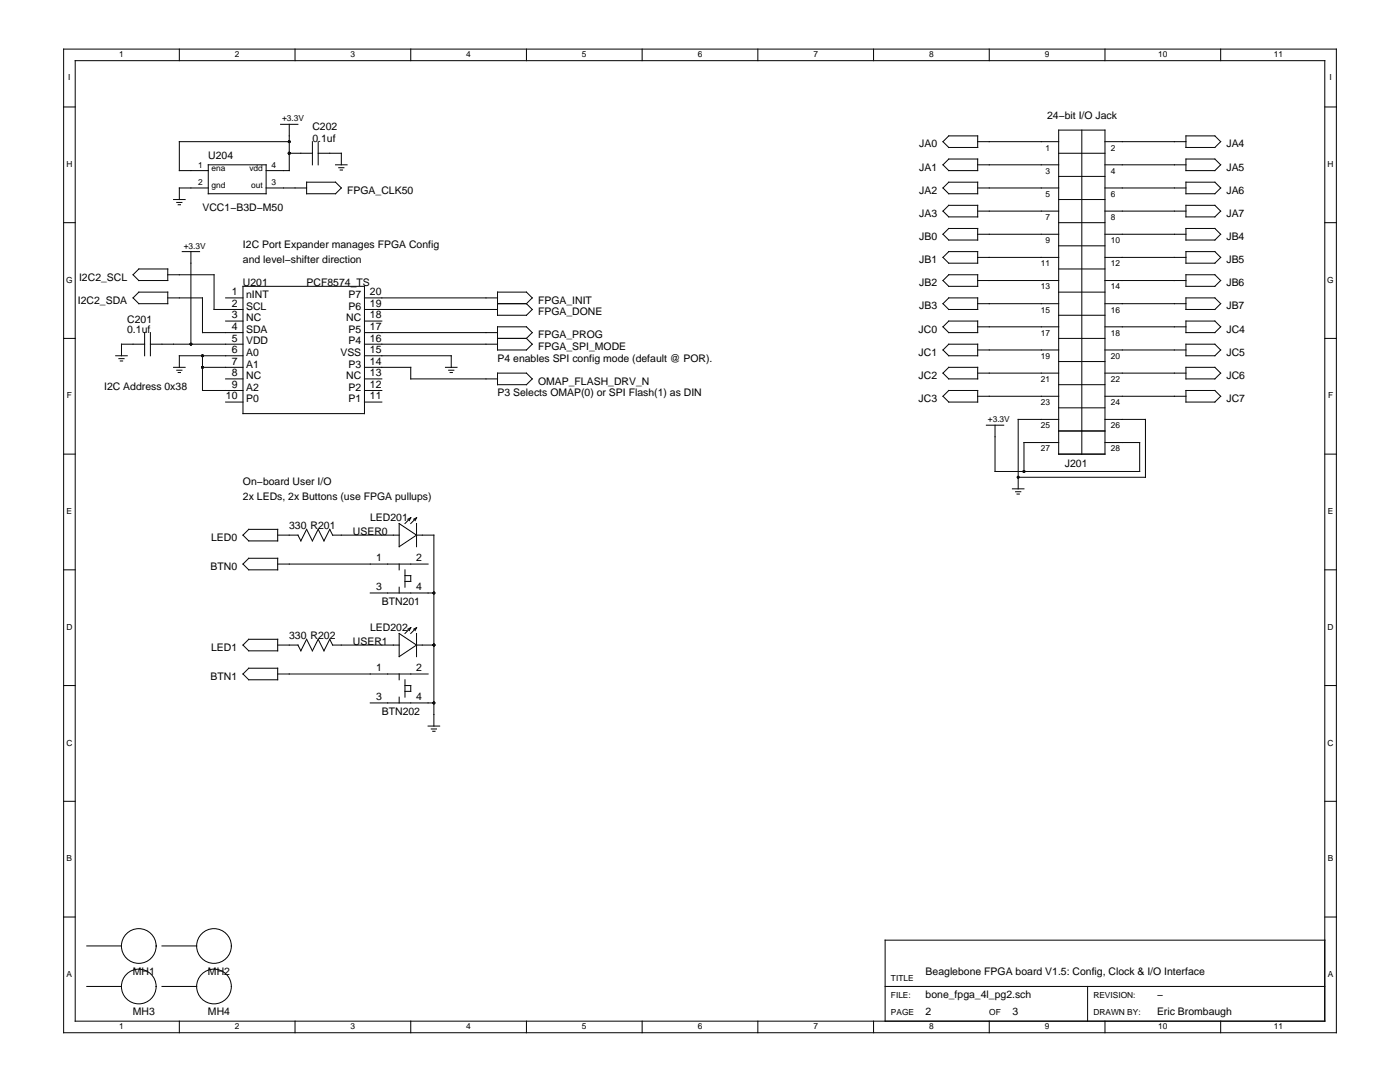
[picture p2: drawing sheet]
<svg xmlns="http://www.w3.org/2000/svg" width="279mm" height="216mm" viewBox="0 0 279 216" stroke-linecap="round" stroke-linejoin="round" font-family="sans-serif">
<g fill="none" stroke="#000" stroke-width=".2">
<path d="M12.7 9.8h254v196.3h-254zM15 12.1h249.4v191.7h-249.4zM35.8 9.8v2.3M58.9 9.8v2.3M82 9.8v2.3M105.1 9.8v2.3M128.2 9.8v2.3M151.2 9.8v2.3M174.3 9.8v2.3M197.4 9.8v2.3M220.5 9.8v2.3M243.6 9.8v2.3"/>
<path d="M12.7 21.3h2.3M34.6 39.8h2.3M41.6 37.5h-5.8v2.3M41.6 32.9h11.5v5.8h-11.5zM53.1 37.5h8.1M56 24.8h3.5M57.7 28.3h-21.9v5.7h5.8M57.7 24.8v9.2h-4.6M57.7 30.6h4.6M61.2 36.4h5.8l1.1 1.1-1.1 1.2h-5.8zM62.3 28.3v4.6M63.5 30.6h4.6v2.3"/>
<path d="M63.5 28.3v4.6M67 32.9h2.3M67.6 33.5h1M67.9 33.9h.4M188.2 32.9l1.1-1.2h5.8v2.3h-5.8zM188.2 37.5l1.1-1.1h5.8v2.3h-5.8zM188.2 28.3l1.1-1.2h5.8v2.3h-5.8zM195.1 37.5h16.2M195.1 32.9h16.2M195.1 28.3h16.2M211.3 26h9.2v64.6h-9.2zM211.3 39.8h9.2"/>
<path d="M211.3 30.6h9.2M211.3 35.2h9.2M215.9 26v64.6M220.5 37.5h16.2M220.5 32.9h16.2M220.5 28.3h16.2M236.7 31.7h5.8l1.1 1.2-1.1 1.1h-5.8zM236.7 36.4h5.8l1.1 1.1-1.1 1.2h-5.8zM236.7 27.1h5.8l1.1 1.2-1.1 1.1h-5.8zM264.4 21.3h2.3M12.7 44.4h2.3M27.7 58.3h5.8v2.3h-5.8l-1.1-1.2z"/>
<path d="M27.7 53.7h5.8v2.3h-5.8l-1.1-1.2zM33.5 59.4h6.9v7h8.1M33.5 54.8h9.2v7h5.8M35.3 40.4h1M35.6 40.9h.4M36.4 50.2h3.4M38.1 50.2v18.5M45 59.4h3.5M48.5 57.1h24.2v25.4h-24.2zM72.7 59.4h26.6M99.3 58.3h5.8l1.1 1.1-1.1 1.2 1.1 1.2-1.1 1.1h-5.8zM188.2 51.4l1.1-1.2h5.8v2.3h-5.8z"/>
<path d="M188.2 56l1.1-1.2h5.8v2.3h-5.8zM188.2 42.1l1.1-1.1h5.8v2.3h-5.8zM188.2 46.7l1.1-1.1h5.8v2.3h-5.8zM189.3 59.4h5.8v2.4h-5.8l-1.1-1.2zM195.1 56h16.2M195.1 42.1h16.2M195.1 46.7h16.2M195.1 51.4h16.2M211.3 44.4h9.2M211.3 58.3h9.2M211.3 53.7h9.2M211.3 49.1h9.2"/>
<path d="M220.5 56h16.2M220.5 42.1h16.2M220.5 46.7h16.2M220.5 51.4h16.2M236.7 50.2h5.8l1.1 1.2-1.1 1.1h-5.8zM236.7 59.4h5.8l1.1 1.2-1.1 1.2h-5.8zM236.7 54.8h5.8l1.1 1.2-1.1 1.1h-5.8zM236.7 41h5.8l1.1 1.1-1.1 1.2h-5.8zM236.7 45.6h5.8l1.1 1.1-1.1 1.2h-5.8zM264.4 44.4h2.3M12.7 67.5h2.3M23.1 71h2.3"/>
<path d="M23.7 71.6h1.1M24 72h.5M28.9 68.7h-4.7v2.3M28.9 66.4v4.6M30 68.7h18.5M30 66.4v4.6M34.6 73.3h2.3M35.3 73.9h1M35.6 74.3h.4M40.4 73.3h8.1M40.4 71v6.9h8.1M45 64.1h3.5"/>
<path d="M45 75.6h3.5M48.5 71h-12.7v2.3M72.7 73.3h9.3v2.3h17.3M72.7 61.8h26.6M72.7 66.4h26.6M72.7 71h17.4v2.3M72.7 77.9h3.5M72.7 68.7h26.6M72.7 64.1h3.5M72.7 75.6h3.5M88.9 73.3h2.3M89.5 73.9h1.1"/>
<path d="M89.8 74.3h.5M99.3 67.5h5.8M99.3 65.2h5.8l1.1 1.2-1.1 1.1 1.1 1.2-1.1 1.1h-5.8zM99.3 74.5h5.8l1.1 1.1-1.1 1.2h-5.8zM99.3 60.6h5.8M188.2 65.2l1.1-1.1h5.8v2.3h-5.8zM188.2 74.5l1.1-1.2h5.8v2.3h-5.8zM188.2 79.1l1.1-1.2h5.8v2.3h-5.8zM189.3 68.7h5.8v2.3h-5.8l-1.1-1.2zM195.1 60.6h16.2M195.1 65.2h16.2M195.1 69.8h16.2"/>
<path d="M195.1 74.5h16.2M195.1 79.1h16.2M211.3 67.5h9.2M211.3 62.9h9.2M211.3 76.8h9.2M211.3 72.1h9.2M220.5 60.6h16.2M220.5 65.2h16.2M220.5 69.8h16.2M220.5 74.5h16.2M220.5 79.1h16.2M236.7 64.1h5.8l1.1 1.1-1.1 1.2h-5.8z"/>
<path d="M236.7 73.3h5.8l1.1 1.2-1.1 1.1h-5.8zM236.7 68.7h5.8l1.1 1.1-1.1 1.2h-5.8zM236.7 77.9h5.8l1.1 1.2-1.1 1.1h-5.8zM264.4 67.5h2.3M12.7 90.6h2.3M45 80.2h3.5M72.7 80.2h3.5M196.9 84.8h3.4M198.6 84.8v9.3h28.8v-5.8h-6.9M202 97.5h2.4M202.7 98.1h1M203 98.6h.4"/>
<path d="M211.3 83.7h-8.1v13.8M211.3 88.3h-6.9v5.8M211.3 86h9.2M211.3 81.4h9.2M220.5 83.7h8.1v11.5h-25.4M264.4 90.6h2.3M12.7 113.7h2.3M48.5 112.6l1.1-1.2h5.8v2.3h-5.8zM48.5 106.8l1.1-1.2h5.8v2.3h-5.8zM55.4 106.8h4.1l.5 1.1M55.4 112.6h30M73.9 118.3h12.7"/>
<path d="M79.7 104.5l3.4 2.3-3.4 2.3zM79.7 112.6v1.1M79.7 117.2v1.1M79.7 106.8h-13.3l-.6-1.2-1.1 2.3-1.2-2.3-1.2 2.3-1.1-2.3-1.2 2.3M80.8 114.9h1.2v1.1h-1.2M80.8 113.7v3.5M82 103.3l-1.2 1.2M82 103.3l-.3 .6M82 103.3l-.6 .3M83.1 106.8h3.5v38.1M83.1 104.5v4.6M83.1 103.3l-1.1 1.2"/>
<path d="M83.1 103.3l-.3 .6M83.1 103.3l-.5 .3M264.4 113.7h2.3M12.7 136.8h2.3M48.5 128.7l1.1-1.1h5.8v2.3h-5.8zM48.5 134.5l1.1-1.2h5.8v2.3h-5.8zM55.4 128.7h4.1l.5 1.2M55.4 134.5h30M79.7 126.4l3.4 2.3-3.4 2.3zM79.7 134.5v1.1M79.7 139.1v1.2M79.7 128.7h-13.3l-.6-1.1-1.1 2.3-1.2-2.3-1.2 2.3-1.1-2.3-1.2 2.3"/>
<path d="M80.8 136.8h1.2v1.2h-1.2M80.8 135.6v3.5M82 125.3l-.6 .2M82 125.3l-.3 .5M82 125.3l-1.2 1.1M83.1 126.4v4.6M83.1 128.7h3.5M83.1 125.3l-.5 .2M83.1 125.3l-.3 .5M83.1 125.3l-1.1 1.1M264.4 136.8h2.3M12.7 159.9h2.3"/>
<path d="M73.9 140.3h12.7M85.4 144.9h2.3M86.1 145.5h1M86.4 145.9h.4M264.4 159.9h2.3M12.7 183h2.3M17.3 196.8h6.9M17.3 188.8h6.9M32.3 196.8h7M32.3 188.8h7M176.6 196.8h87.8M217.1 196.8v7"/>
<path d="M264.4 183h2.3M264.4 187.6h-87.8v16.2M35.8 203.8v2.3M58.9 203.8v2.3M82 203.8v2.3M105.1 203.8v2.3M128.2 203.8v2.3M151.2 203.8v2.3M174.3 203.8v2.3M197.4 203.8v2.3M220.5 203.8v2.3M243.6 203.8v2.3"/>
<circle cx="27.7" cy="188.8" r="3.5"/>
<circle cx="27.7" cy="196.8" r="3.5"/>
<circle cx="42.7" cy="188.8" r="3.5"/>
<circle cx="42.7" cy="196.8" r="3.5"/>
</g>
<g fill="#000">
<circle cx="57.7" cy="30.6" r=".29"/>
<circle cx="57.7" cy="28.3" r=".29"/>
<circle cx="38.1" cy="68.7" r=".29"/>
<circle cx="40.4" cy="71" r=".29"/>
<circle cx="40.4" cy="73.3" r=".29"/>
<circle cx="203.2" cy="95.2" r=".29"/>
<circle cx="204.4" cy="94.1" r=".29"/>
<circle cx="86.6" cy="118.3" r=".29"/>
<circle cx="86.6" cy="128.7" r=".29"/>
<circle cx="86.6" cy="140.3" r=".29"/>
</g>
<g font-size="2.1">
<text x="209" y="23.7">24−bit I/O Jack</text>
<text x="62.3" y="28.3">0.1uf</text>
<text x="62.3" y="26">C202</text>
<text x="183.4" y="29.4">JA0</text>
<text x="244.8" y="29.4">JA4</text>
<text x="41.6" y="31.7">U204</text>
<text x="183.4" y="34">JA1</text>
<text x="244.8" y="34">JA5</text>
<text x="69.3" y="38.7">FPGA_CLK50</text>
<text x="183.4" y="38.7">JA2</text>
<text x="244.8" y="38.7">JA6</text>
<text x="40.4" y="42.1">VCC1−B3D−M50</text>
<text x="183.4" y="43.3">JA3</text>
<text x="183.4" y="47.9">JB0</text>
<text x="244.8" y="43.3">JA7</text>
<text x="244.8" y="47.9">JB4</text>
<text x="48.5" y="49.5">I2C Port Expander manages FPGA Config</text>
<text x="48.5" y="52.5">and level−shifter direction</text>
<text x="183.4" y="52.5">JB1</text>
<text x="244.8" y="52.5">JB5</text>
<text x="15.8" y="56">I2C2_SCL</text>
<text x="46.2" y="58.9">1</text>
<text x="48.5" y="57.1">U201</text>
<text x="49.1" y="59.5">nINT</text>
<text x="61.2" y="57.1">PCF8574_TS</text>
<text x="69.6" y="59.5">P7</text>
<text x="73.8" y="58.9">20</text>
<text x="183.4" y="57.1">JB2</text>
<text x="244.8" y="57.1">JB6</text>
<text x="15.6" y="60.6">I2C2_SDA</text>
<text x="25.4" y="64.4">C201</text>
<text x="46.2" y="65.9">4</text>
<text x="46.2" y="63.5">3</text>
<text x="46.2" y="61.2">2</text>
<text x="49.1" y="64.1">NC</text>
<text x="49.1" y="61.8">SCL</text>
<text x="69.1" y="64.1">NC</text>
<text x="69.6" y="61.8">P6</text>
<text x="73.8" y="61.2">19</text>
<text x="73.8" y="63.5">18</text>
<text x="73.8" y="65.9">17</text>
<text x="107.4" y="60.6">FPGA_INIT</text>
<text x="107.4" y="62.9">FPGA_DONE</text>
<text x="183.4" y="61.8">JB3</text>
<text x="244.8" y="61.8">JB7</text>
<text x="25.4" y="66.4">0.1uf</text>
<text x="46.2" y="70.5">6</text>
<text x="46.2" y="68.2">5</text>
<text x="49.1" y="71">A0</text>
<text x="49.1" y="68.7">VDD</text>
<text x="49.1" y="66.4">SDA</text>
<text x="67.9" y="71">VSS</text>
<text x="69.6" y="66.4">P5</text>
<text x="69.6" y="68.7">P4</text>
<text x="73.8" y="68.2">16</text>
<text x="73.8" y="70.5">15</text>
<text x="107.4" y="67.5">FPGA_PROG</text>
<text x="107.4" y="69.8">FPGA_SPI_MODE</text>
<text x="183.3" y="66.4">JC0</text>
<text x="183.3" y="71">JC1</text>
<text x="244.8" y="66.4">JC4</text>
<text x="244.8" y="71">JC5</text>
<text x="20.8" y="77.9">I2C Address 0x38</text>
<text x="46.2" y="77.4">9</text>
<text x="46.2" y="75.1">8</text>
<text x="46.2" y="72.8">7</text>
<text x="49.1" y="78">A2</text>
<text x="49.1" y="75.7">NC</text>
<text x="49.1" y="73.4">A1</text>
<text x="69.1" y="75.7">NC</text>
<text x="69.6" y="73.4">P3</text>
<text x="69.6" y="78">P2</text>
<text x="73.8" y="72.8">14</text>
<text x="73.8" y="75.1">13</text>
<text x="73.8" y="77.4">12</text>
<text x="99.3" y="72.1">P4 enables SPI config mode (default @ POR).</text>
<text x="107.4" y="76.8">OMAP_FLASH_DRV_N</text>
<text x="183.3" y="75.6">JC2</text>
<text x="244.8" y="75.6">JC6</text>
<text x="45.1" y="79.7">10</text>
<text x="49.1" y="80.3">P0</text>
<text x="69.6" y="80.3">P1</text>
<text x="73.8" y="79.7">11</text>
<text x="99.3" y="79.1">P3 Selects OMAP(0) or SPI Flash(1) as DIN</text>
<text x="183.3" y="80.2">JC3</text>
<text x="244.8" y="80.2">JC7</text>
<text x="212.5" y="93.3">J201</text>
<text x="48.5" y="96.9">On−board User I/O</text>
<text x="48.5" y="99.9">2x LEDs, 2x Buttons (use FPGA pullups)</text>
<text x="42.1" y="107.9">LED0</text>
<text x="57.7" y="105.6">330 R201</text>
<text x="70.4" y="106.8">USER0</text>
<text x="73.9" y="103.9">LED201</text>
<text x="42" y="113.7">BTN0</text>
<text x="75.1" y="112">1</text>
<text x="83.1" y="112">2</text>
<text x="75.1" y="117.8">3</text>
<text x="83.1" y="117.8">4</text>
<text x="73.9" y="125.8">LED202</text>
<text x="76.2" y="120.6">BTN201</text>
<text x="42.1" y="129.9">LED1</text>
<text x="57.7" y="127.6">330 R202</text>
<text x="70.4" y="128.7">USER1</text>
<text x="42" y="135.6">BTN1</text>
<text x="75.1" y="134">1</text>
<text x="83.1" y="134">2</text>
<text x="75.1" y="139.7">3</text>
<text x="76.2" y="142.6">BTN202</text>
<text x="83.1" y="139.7">4</text>
<text x="26.5" y="194.5">MH1</text>
<text x="41.5" y="194.5">MH2</text>
<text x="184.7" y="194.5">Beaglebone FPGA board V1.5: Config, Clock &amp; I/O Interface</text>
<text x="26.5" y="202.6">MH3</text>
<text x="41.5" y="202.6">MH4</text>
<text x="184.7" y="199.1">bone_fpga_4l_pg2.sch</text>
<text x="184.7" y="202.6">2</text>
<text x="202" y="202.6">3</text>
<text x="230.9" y="202.6">Eric Brombaugh</text>
<text x="230.9" y="199.1">−</text>
</g>
<g font-size="1.7">
<text x="23.8" y="11.4">1</text>
<text x="46.9" y="11.4">2</text>
<text x="70" y="11.4">3</text>
<text x="93.1" y="11.4">4</text>
<text x="116.1" y="11.4">5</text>
<text x="139.2" y="11.4">6</text>
<text x="162.3" y="11.4">7</text>
<text x="185.4" y="11.4">8</text>
<text x="208.5" y="11.4">9</text>
<text x="231.1" y="11.4">10</text>
<text x="254.2" y="11.4">11</text>
<text x="13.6" y="16">I</text>
<text x="265.3" y="16">I</text>
<text x="56.3" y="24.2">+3.3V</text>
<text x="13.3" y="33.3">H</text>
<text x="39.5" y="33.5">1</text>
<text x="42.2" y="34.1">ena</text>
<text x="49.8" y="34.1">vdd</text>
<text x="54.2" y="33.5">4</text>
<text x="208.6" y="34.7">3</text>
<text x="208.6" y="30">1</text>
<text x="221.7" y="34.7">4</text>
<text x="221.7" y="30">2</text>
<text x="264.9" y="33.3">H</text>
<text x="39.5" y="37">2</text>
<text x="42.2" y="37.6">gnd</text>
<text x="50.2" y="37.6">out</text>
<text x="54.2" y="37">3</text>
<text x="208.6" y="39.3">5</text>
<text x="221.7" y="39.3">6</text>
<text x="208.6" y="43.9">7</text>
<text x="221.7" y="43.9">8</text>
<text x="36.7" y="49.6">+3.3V</text>
<text x="207.7" y="53.1">11</text>
<text x="208.6" y="48.5">9</text>
<text x="221.7" y="53.1">12</text>
<text x="221.7" y="48.5">10</text>
<text x="13.2" y="56.4">G</text>
<text x="207.7" y="57.7">13</text>
<text x="221.7" y="57.7">14</text>
<text x="264.9" y="56.4">G</text>
<text x="207.7" y="62.4">15</text>
<text x="221.7" y="62.4">16</text>
<text x="207.7" y="71.6">19</text>
<text x="207.7" y="67">17</text>
<text x="221.7" y="71.6">20</text>
<text x="221.7" y="67">18</text>
<text x="207.7" y="76.2">21</text>
<text x="221.7" y="76.2">22</text>
<text x="13.3" y="79.5">F</text>
<text x="207.7" y="80.8">23</text>
<text x="221.7" y="80.8">24</text>
<text x="265" y="79.5">F</text>
<text x="197.1" y="84.3">+3.3V</text>
<text x="207.7" y="85.5">25</text>
<text x="221.7" y="85.5">26</text>
<text x="207.7" y="90.1">27</text>
<text x="221.7" y="90.1">28</text>
<text x="13.3" y="102.6">E</text>
<text x="265" y="102.6">E</text>
<text x="13.3" y="125.7">D</text>
<text x="264.9" y="125.7">D</text>
<text x="13.3" y="148.8">C</text>
<text x="264.9" y="148.8">C</text>
<text x="13.3" y="171.9">B</text>
<text x="265" y="171.9">B</text>
<text x="13.3" y="195">A</text>
<text x="177.8" y="195.7">TITLE</text>
<text x="265" y="195">A</text>
<text x="177.8" y="202.6">PAGE</text>
<text x="177.8" y="199.1">FILE:</text>
<text x="197.4" y="202.6">OF</text>
<text x="218.2" y="202.6">DRAWN BY:</text>
<text x="218.2" y="199.1">REVISION:</text>
<text x="23.8" y="205.3">1</text>
<text x="46.9" y="205.3">2</text>
<text x="70" y="205.3">3</text>
<text x="93.1" y="205.3">4</text>
<text x="116.1" y="205.3">5</text>
<text x="139.2" y="205.3">6</text>
<text x="162.3" y="205.3">7</text>
<text x="185.4" y="205.3">8</text>
<text x="208.5" y="205.3">9</text>
<text x="231.1" y="205.3">10</text>
<text x="254.2" y="205.3">11</text>
</g>
</svg>
